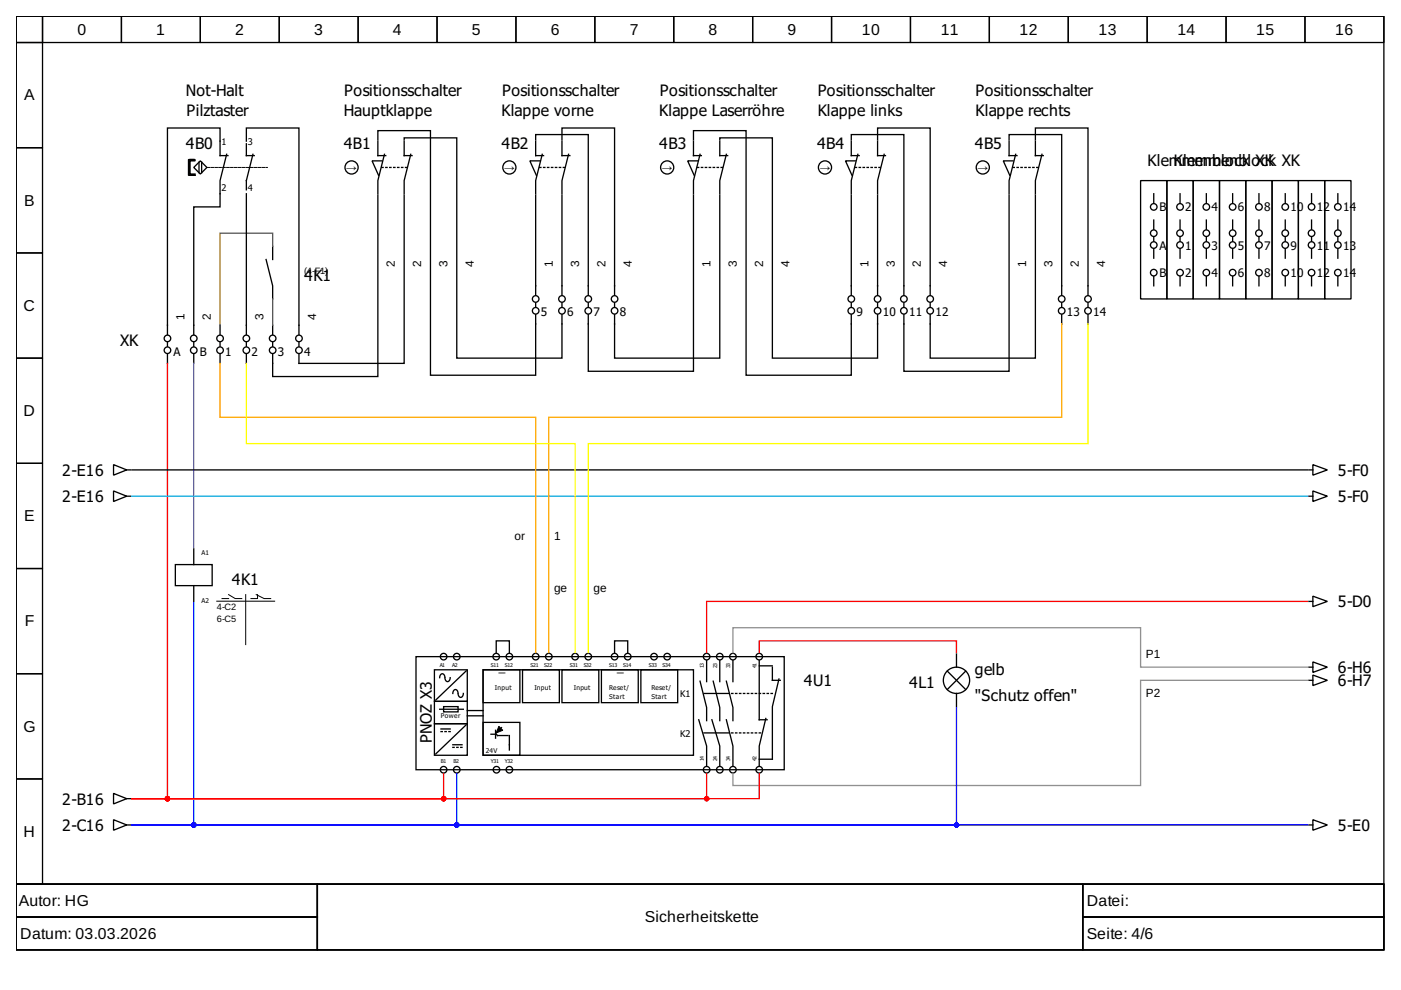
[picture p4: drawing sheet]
<svg xmlns="http://www.w3.org/2000/svg" width="297mm" height="210mm" viewBox="0 0 297 210" stroke-linecap="round" stroke-linejoin="round" font-family="sans-serif">
<g fill="none" stroke="#000" stroke-width=".28">
<path d="M3.4 3.4h290v184.1h-290zM3.4 3.4h5.6v5.6h-5.6zM3.4 9h5.6v22.3h-5.6zM9 3.4h16.7v5.6h-16.7zM25.7 3.4h16.8v5.6h-16.8zM42.5 3.4h16.7v5.6h-16.7zM59.2 3.4h16.7v5.6h-16.7zM75.9 3.4h16.8v5.6h-16.8zM92.7 3.4h16.7v5.6h-16.7zM109.4 3.4h16.7v5.6h-16.7zM126.1 3.4h16.7v5.6h-16.7zM142.8 3.4h16.8v5.6h-16.8z"/>
<path d="M159.6 3.4h16.7v5.6h-16.7zM176.3 3.4h16.7v5.6h-16.7zM193 3.4h16.8v5.6h-16.8zM209.8 3.4h16.7v5.6h-16.7zM226.5 3.4h16.7v5.6h-16.7zM243.2 3.4h16.8v5.6h-16.8zM260 3.4h16.7v5.6h-16.7zM276.7 3.4h16.7v5.6h-16.7zM3.4 31.3h5.6v22.3h-5.6zM40.2 33.8h.9h-.9v3.4h1.2h-1.4v-3.4h1.4v.3h-1.2v2.8h1.2M41.1 35.5l1.4-1.4 1.4 1.4-1.4 1.4zM42.2 34.4v2.2"/>
<path d="M42.8 34.4v2.2M48.1 32.7l-1.4 5.6v5.6h-5.6v27M48.3 33h-1.6v-5.9h-11.2v43.8M52.2 29.9v-2.8h11.2v43.8M52.2 30.5v2.5h1.7M53.6 32.7l-1.4 5.6v1.9M80.1 29.9v3.1h1.7M80.1 29.6v-1.9h11.2v51.9h22.3v-12.9M81 34.1h-2.1l1.4 3.1M81.5 32.7l-1.4 5.6v2.8M85.7 29.9v3.1h1.7M85.7 29.6v-.4h11.1v46.7h22.3v-9.2"/>
<path d="M87.1 32.7l-1.4 5.6v2.8M113.6 29.6v-1.1h11.1v34M113.6 29.9v3.1h1.6M114.4 34.1h-2.1l1.4 3.1M115 32.7l-1.4 5.6v2.8M119.1 29.6v-2.5h11.2v35.4M119.1 29.9v3.1h1.7M120.5 32.7l-1.4 5.6v2.8M147 29.9v3.1h1.7M147 29.6v-1.9h11.2v51.9h22.3v-12.9M147.9 34.1h-2.1l1.4 3.1M148.4 32.7l-1.4 5.6v2.8"/>
<path d="M152.6 29.9v3.1h1.7M152.6 29.6v-.4h11.2v46.7h22.3v-9.2M154 32.7l-1.4 5.6v2.8M180.5 29.6v-1.1h11.1v34M180.5 29.9v3.1h1.7M181.3 34.1h-2l1.3 3.1M181.9 32.7l-1.4 5.6v2.8M186.1 29.6v-2.5h11.1v35.4M186.1 29.9v3.1h1.6M187.5 32.7l-1.4 5.6v2.8M213.9 29.6v-1.1h11.2v34M213.9 29.9v3.1h1.7"/>
<path d="M214.8 34.1h-2.1l1.4 3.1M215.3 32.7l-1.4 5.6v2.8M219.5 29.6v-2.5h11.2v35.4M219.5 29.9v3.1h1.7M220.9 32.7l-1.4 5.6v2.8M241.8 38.3h5.6v25.1h-5.6zM247.4 38.3h5.6v25.1h-5.6zM253 38.3h5.6v25.1h-5.6zM258.6 38.3h5.5v25.1h-5.5zM264.1 38.3h5.6v25.1h-5.6zM269.7 38.3h5.6v25.1h-5.6zM275.3 38.3h5.6v25.1h-5.6z"/>
<path d="M280.9 38.3h5.5v25.1h-5.5zM3.4 53.6h5.6v22.3h-5.6zM52.2 41.1v29.8M56.4 55l1.4 5.6v2.8M57.8 52.2v2.8M80.1 41.4v38.4h-22.3v-4.7M85.7 41.4v35.6h-22.3v-1.9M113.6 41.4v21.1M119.1 41.4v21.1M147 41.4v37.3h-22.3v-12M152.6 41.4v34.5h-22.3v-9.2M180.5 41.4v21.1"/>
<path d="M186.1 41.4v21.1M213.9 41.4v37.3h-22.3v-12M219.5 41.4v34.5h-22.3v-9.2M244.6 41.1v1.9M244.6 46.7v1.9M244.6 50.3v.8M244.6 52.8v1.9M244.6 58.6v2M250.2 41.1v1.9M250.2 46.7v1.9M250.2 50.3v.8M250.2 52.8v1.9"/>
<path d="M250.2 58.6v2M255.8 41.1v1.9M255.8 46.7v1.9M255.8 50.3v.8M255.8 52.8v1.9M255.8 58.6v2M261.3 41.1v1.9M261.3 46.7v1.9M261.3 50.3v.8M261.3 52.8v1.9M261.3 58.6v2M266.9 41.1v1.9"/>
<path d="M266.9 46.7v1.9M266.9 50.3v.8M266.9 52.8v1.9M266.9 58.6v2M272.5 41.1v1.9M272.5 46.7v1.9M272.5 50.3v.8M272.5 52.8v1.9M272.5 58.6v2M278.1 41.1v1.9M278.1 46.7v1.9M278.1 50.3v.8"/>
<path d="M278.1 52.8v1.9M278.1 58.6v2M283.7 41.1v1.9M283.7 46.7v1.9M283.7 50.3v.8M283.7 52.8v1.9M283.7 58.6v2M3.4 75.9h5.6v22.3h-5.6zM35.5 72.6v.8M35.5 75.1v1.9M41.1 72.6v.8M41.1 75.1v1.9"/>
<path d="M46.7 69v1.9M46.7 72.6v.8M46.7 75.1v1.9M52.2 72.6v.8M52.2 75.1v1.9M57.8 69v1.9M57.8 72.6v.8M63.4 72.6v.8M113.6 64.2v.9M119.1 64.2v.9M124.7 64.2v.9M130.3 64.2v.9"/>
<path d="M180.5 64.2v.9M186.1 64.2v.9M191.6 64.2v.9M197.2 64.2v.9M225.1 64.2v.9M225.1 66.7v2M230.7 64.2v.9M230.7 66.7v2M3.4 98.2h5.6v22.3h-5.6zM24.1 98.5l2.8 1.1-2.8 1.1zM26.9 99.6h.8M28 99.6h249.2"/>
<path d="M277.5 99.6h.9M278.4 98.5l3 1.1-3 1.1zM24.1 104.1l2.8 1.1-2.8 1.1zM26.9 105.2h.8M37.2 119.7h7.8v4.5h-7.8zM41.1 116.4v3.3M277.5 105.2h.9M278.4 104.1l3 1.1-3 1.1zM3.4 120.5h5.6v22.3h-5.6zM41.1 124.2v3.3M88.2 139.2h78.1v24h-78.1zM105.2 138.4v-2.5h2.8v2.5"/>
<path d="M130.3 138.4v-2.5h2.8v2.5M202.8 138.7v2.8M277.5 127.5h.9M278.4 126.4l3 1.1-3 1.1zM3.4 142.8h5.6v22.4h-5.6zM92.1 142h7v6.7h-7zM92.1 153.4h7v6.7h-7zM92.1 148.7h7v4.7h-7zM93.2 150.4h5M93.5 154.6h1.9M94.1 149.8h3v1.1h-3zM94.3 143.6a.59 .59 0 0 0-.6-.8 .59 .59 0 0 0-.5 .9"/>
<path d="M95.4 143.7a.65 .65 0 0 1-.7 .8l-.4-.7M96 157.9h2M97.1 147a.59 .59 0 0 0-.6-.8 .59 .59 0 0 0-.5 .8M98.2 147a.65 .65 0 0 1-.7 .8l-.4-.7M98.8 142.3l-6.4 6.1M98.8 153.7l-6.4 6.2M99.1 151.8h3.3M99.1 150.7h3.3M102.4 142h7.8v7h-7.8zM102.4 153.2h7.8v6.9h-7.8zM102.4 142h44.6v18.1h-44.6zM104.1 155.7h.8"/>
<path d="M105.1 154.8v1.7M105.2 155.7l.3 .3h2.2M105.5 155.1l-.3 .3M106.3 154.3l-.3 .3M108 156v3M110.8 142h7.8v7h-7.8zM119.1 142h7.9v7h-7.9zM127.5 142h7.8v7h-7.8zM135.9 142h7.8v7h-7.8zM148.1 152.6l1.7 5.6v4.2M148.4 144.4l1.4 5.6v2.8M149.3 155.4h5.3"/>
<path d="M149.3 147h5.3M149.8 140.1v4.4M150.9 152.6l1.7 5.6v4.2M151.2 144.4l1.4 5.6v2.8M152.6 140.1v4.4M154 152.6l1.4 5.6v4.2M154 144.4l1.4 5.6v2.8M155.4 140.1v4.4M161 140.1v12.5h1.6M161 141.2h2.7M162.4 152.3l-1.4 5.9v4.2M163.8 141.5v2.7h1.6"/>
<path d="M165.2 144l-1.4 5.8v11.2h-2.8M200.8 142.3l4 3.9M202.8 147v2.8M204.8 142.3l-4 3.9M277.5 144.2h.9M277.5 141.5h.9M278.4 140.3l3 1.2-3 1.1zM278.4 143.1l3 1.1-3 1.2zM3.4 165.2h5.6v22.3h-5.6zM24.1 173.8l2.8 1.1-2.8 1.1zM24.1 168.2l2.8 1.1-2.8 1.2zM26.9 174.9h.8"/>
<path d="M26.9 169.3h.8M277.5 174.9h.9M278.4 173.8l3 1.1-3 1.1zM3.4 187.5h290v13.9h-290zM3.4 187.5h63.9v6.9h-63.9zM3.4 194.4h63.9v7h-63.9zM67.3 187.5h162.3v13.9h-162.3zM229.6 187.5h63.8v6.9h-63.8zM229.6 194.4h63.8v7h-63.8z"/>
<circle cx="74.5" cy="35.5" r="1.39"/>
<circle cx="108" cy="35.5" r="1.39"/>
<circle cx="141.5" cy="35.5" r="1.39"/>
<circle cx="174.9" cy="35.5" r="1.39"/>
<circle cx="208.4" cy="35.5" r="1.39"/>
<circle cx="244.6" cy="49.4" r=".7"/>
<circle cx="244.6" cy="43.9" r=".7"/>
<circle cx="244.6" cy="52" r=".7"/>
<circle cx="244.6" cy="57.8" r=".7"/>
<circle cx="250.2" cy="49.4" r=".7"/>
<circle cx="250.2" cy="43.9" r=".7"/>
<circle cx="250.2" cy="52" r=".7"/>
<circle cx="250.2" cy="57.8" r=".7"/>
<circle cx="255.8" cy="43.9" r=".7"/>
<circle cx="255.8" cy="49.4" r=".7"/>
<circle cx="255.8" cy="52" r=".7"/>
<circle cx="255.8" cy="57.8" r=".7"/>
<circle cx="261.3" cy="43.9" r=".7"/>
<circle cx="261.3" cy="49.4" r=".7"/>
<circle cx="261.3" cy="52" r=".7"/>
<circle cx="261.3" cy="57.8" r=".7"/>
<circle cx="266.9" cy="43.9" r=".7"/>
<circle cx="266.9" cy="49.4" r=".7"/>
<circle cx="266.9" cy="52" r=".7"/>
<circle cx="266.9" cy="57.8" r=".7"/>
<circle cx="272.5" cy="43.9" r=".7"/>
<circle cx="272.5" cy="49.4" r=".7"/>
<circle cx="272.5" cy="52" r=".7"/>
<circle cx="272.5" cy="57.8" r=".7"/>
<circle cx="278.1" cy="49.4" r=".7"/>
<circle cx="278.1" cy="43.9" r=".7"/>
<circle cx="278.1" cy="52" r=".7"/>
<circle cx="278.1" cy="57.8" r=".7"/>
<circle cx="283.7" cy="43.9" r=".7"/>
<circle cx="283.7" cy="49.4" r=".7"/>
<circle cx="283.7" cy="52" r=".7"/>
<circle cx="283.7" cy="57.8" r=".7"/>
<circle cx="35.5" cy="71.7" r=".7"/>
<circle cx="35.5" cy="74.3" r=".7"/>
<circle cx="41.1" cy="71.7" r=".7"/>
<circle cx="41.1" cy="74.3" r=".7"/>
<circle cx="46.7" cy="71.7" r=".7"/>
<circle cx="46.7" cy="74.3" r=".7"/>
<circle cx="52.2" cy="71.7" r=".7"/>
<circle cx="52.2" cy="74.3" r=".7"/>
<circle cx="57.8" cy="71.7" r=".7"/>
<circle cx="57.8" cy="74.3" r=".7"/>
<circle cx="63.4" cy="71.7" r=".7"/>
<circle cx="63.4" cy="74.3" r=".7"/>
<circle cx="113.6" cy="63.4" r=".7"/>
<circle cx="113.6" cy="65.9" r=".7"/>
<circle cx="119.1" cy="63.4" r=".7"/>
<circle cx="119.1" cy="65.9" r=".7"/>
<circle cx="124.7" cy="63.4" r=".7"/>
<circle cx="124.7" cy="65.9" r=".7"/>
<circle cx="130.3" cy="63.4" r=".7"/>
<circle cx="130.3" cy="65.9" r=".7"/>
<circle cx="180.5" cy="63.4" r=".7"/>
<circle cx="180.5" cy="65.9" r=".7"/>
<circle cx="186.1" cy="63.4" r=".7"/>
<circle cx="186.1" cy="65.9" r=".7"/>
<circle cx="191.6" cy="63.4" r=".7"/>
<circle cx="191.6" cy="65.9" r=".7"/>
<circle cx="197.2" cy="63.4" r=".7"/>
<circle cx="197.2" cy="65.9" r=".7"/>
<circle cx="225.1" cy="63.4" r=".7"/>
<circle cx="225.1" cy="65.9" r=".7"/>
<circle cx="230.7" cy="63.4" r=".7"/>
<circle cx="230.7" cy="65.9" r=".7"/>
<circle cx="94.1" cy="139.2" r=".7"/>
<circle cx="96.8" cy="139.2" r=".7"/>
<circle cx="105.2" cy="139.2" r=".7"/>
<circle cx="108" cy="139.2" r=".7"/>
<circle cx="113.6" cy="139.2" r=".7"/>
<circle cx="116.4" cy="139.2" r=".7"/>
<circle cx="121.9" cy="139.2" r=".7"/>
<circle cx="124.7" cy="139.2" r=".7"/>
<circle cx="130.3" cy="139.2" r=".7"/>
<circle cx="133.1" cy="139.2" r=".7"/>
<circle cx="138.7" cy="139.2" r=".7"/>
<circle cx="141.5" cy="139.2" r=".7"/>
<circle cx="149.8" cy="139.2" r=".7"/>
<circle cx="152.6" cy="139.2" r=".7"/>
<circle cx="155.4" cy="139.2" r=".7"/>
<circle cx="161" cy="139.2" r=".7"/>
<circle cx="202.8" cy="144.2" r="2.79"/>
<circle cx="94.1" cy="163.2" r=".7"/>
<circle cx="96.8" cy="163.2" r=".7"/>
<circle cx="105.3" cy="163.2" r=".7"/>
<circle cx="108" cy="163.2" r=".7"/>
<circle cx="149.8" cy="163.2" r=".7"/>
<circle cx="152.6" cy="163.2" r=".7"/>
<circle cx="155.4" cy="163.2" r=".7"/>
<circle cx="161" cy="163.2" r=".7"/>
</g>
<path d="M46 127.5h12.2M47.1 126.9h1.4M48.5 126.1l1.4 .8h1.4M52.1 126.1v10.6M54.3 126.1l1.7 .8h1.4M54.6 126.1v.8h-1.4" fill="none" stroke="#000" stroke-width=".21"/>
<path d="M43.9 35.5h12.8" fill="none" stroke="#000" stroke-width=".21" stroke-dasharray=".6 .3"/>
<path d="M81 35.5h5.2M114.4 35.5h5.3M147.9 35.5h5.3M181.3 35.5h5.3M214.8 35.5h5.3M93.5 155.1h1.9M96 158.5h2M155.1 155.4h6.7M155.1 147h8.9" fill="none" stroke="#000" stroke-width=".28" stroke-dasharray=".3 .6"/>
<path d="M105.8 154l.8 .8-1.4 .6z" fill="#000" stroke="#000" stroke-width=".21"/>
<path d="M57.8 52.2v-2.8h-11.1v19.6M57.8 63.4v5.6" fill="none" stroke="#5a0" stroke-width=".28"/>
<path d="M35.5 77v92.3h-7.5M161 138.4v-2.5h41.8v2.5M277.2 127.5h-127.4v10.9M94.1 164v5.3h-66.1M149.8 164v5.3h-121.8M161 164v5.3h-133" fill="none" stroke="#f00" stroke-width=".28"/>
<g fill="#f00" stroke="#f00" stroke-width=".28">
<circle cx="35.5" cy="169.3" r=".42"/>
<circle cx="94.1" cy="169.3" r=".42"/>
<circle cx="149.8" cy="169.3" r=".42"/>
</g>
<path d="M41.1 127.8v47.1h-13.1M202.8 150.1v24.8h-174.8M28 174.9h249.2M96.8 164v10.9h-68.8" fill="none" stroke="#00f" stroke-width=".28"/>
<g fill="#00f" stroke="#00f" stroke-width=".28">
<circle cx="41.1" cy="174.9" r=".42"/>
<circle cx="96.8" cy="174.9" r=".42"/>
<circle cx="202.8" cy="174.9" r=".42"/>
</g>
<path d="M41.1 77v39.1" fill="none" stroke="#a0f" stroke-width=".28"/>
<path d="M155.4 138.4v-5.3h86.4v8.4h35.4M277.2 144.2h-35.4v22.3h-86.4v-2.5" fill="none" stroke="#909090" stroke-width=".28"/>
<path d="M28 105.2h249.2" fill="none" stroke="#0af" stroke-width=".28"/>
<path d="M46.7 77v11.5h66.9v49.9M225.1 68.7v19.8h-108.7v49.9" fill="none" stroke="#fa0" stroke-width=".28"/>
<path d="M52.2 77v17.1h69.7v44.3M230.7 68.7v25.4h-106v44.3" fill="none" stroke="#ff0" stroke-width=".28"/>
<g font-size="3.3">
<text x="16.4" y="7.3">0</text>
<text x="33.1" y="7.3">1</text>
<text x="49.9" y="7.3">2</text>
<text x="66.6" y="7.3">3</text>
<text x="83.3" y="7.3">4</text>
<text x="100" y="7.3">5</text>
<text x="116.8" y="7.3">6</text>
<text x="133.5" y="7.3">7</text>
<text x="150.2" y="7.3">8</text>
<text x="167" y="7.3">9</text>
<text x="182.7" y="7.3">10</text>
<text x="199.4" y="7.3">11</text>
<text x="216.2" y="7.3">12</text>
<text x="232.9" y="7.3">13</text>
<text x="249.6" y="7.3">14</text>
<text x="266.4" y="7.3">15</text>
<text x="283.1" y="7.3">16</text>
<text x="5.1" y="21.3">A</text>
<text x="39.4" y="20.4">Not-Halt</text>
<text x="73" y="20.4">Positionsschalter</text>
<text x="106.5" y="20.4">Positionsschalter</text>
<text x="139.9" y="20.4">Positionsschalter</text>
<text x="173.4" y="20.4">Positionsschalter</text>
<text x="206.8" y="20.4">Positionsschalter</text>
<text x="39.5" y="24.6">Pilztaster</text>
<text x="72.9" y="24.6">Hauptklappe</text>
<text x="106.3" y="24.6">Klappe vorne</text>
<text x="139.8" y="24.6">Klappe Laserröhre</text>
<text x="173.4" y="24.6">Klappe links</text>
<text x="206.8" y="24.6">Klappe rechts</text>
<text x="39.4" y="31.6">4B0</text>
<text x="72.9" y="31.6">4B1</text>
<text x="106.3" y="31.6">4B2</text>
<text x="139.8" y="31.6">4B3</text>
<text x="173.2" y="31.6">4B4</text>
<text x="206.7" y="31.6">4B5</text>
<text x="243.3" y="35.1">Klemmenblock</text>
<text x="248.9" y="35.1">KlemmenbloXcKk XK</text>
<text x="5.1" y="43.6">B</text>
<text x="64.5" y="59.5">4K1</text>
<text x="5" y="65.9">C</text>
<text x="25.5" y="73.4">XK</text>
<text x="5" y="88.2">D</text>
<text x="13.2" y="100.9">2-E16</text>
<text x="283.7" y="100.9">5-F0</text>
<text x="13.2" y="106.5">2-E16</text>
<text x="283.7" y="106.5">5-F0</text>
<text x="5.1" y="110.5">E</text>
<text x="49.2" y="124.1">4K1</text>
<text x="283.7" y="128.8">5-D0</text>
<text x="5.3" y="132.8">F</text>
<text x="206.7" y="143.1">gelb</text>
<text x="283.7" y="142.7">6-H6</text>
<text x="170.5" y="145.5">4U1</text>
<text x="192.8" y="145.9">4L1</text>
<text x="206.7" y="148.7">&quot;Schutz offen&quot;</text>
<text x="283.7" y="145.5">6-H7</text>
<text x="5" y="155.1">G</text>
<text x="91.5" y="157.6" transform="rotate(-90 91.5 157.6)">PNOZ X3</text>
<text x="13.2" y="170.6">2-B16</text>
<text x="5" y="177.4">H</text>
<text x="13.2" y="176.2">2-C16</text>
<text x="283.7" y="176.2">5-E0</text>
<text x="4" y="192.1">Autor: HG</text>
<text x="136.7" y="195.5">Sicherheitskette</text>
<text x="230.4" y="192.1">Datei:</text>
<text x="4.3" y="199">Datum: 03.03.2026</text>
<text x="230.4" y="199">Seite: 4/6</text>
</g>
<g font-size="2.5">
<text x="245.9" y="44.7">B</text>
<text x="251.3" y="44.7">2</text>
<text x="256.9" y="44.7">4</text>
<text x="262.5" y="44.7">6</text>
<text x="268" y="44.7">8</text>
<text x="273.6" y="44.7">10</text>
<text x="279.2" y="44.7">12</text>
<text x="284.8" y="44.7">14</text>
<text x="245.9" y="53.1">A</text>
<text x="251.3" y="53.1">1</text>
<text x="256.9" y="53.1">3</text>
<text x="262.5" y="53.1">5</text>
<text x="268" y="53.1">7</text>
<text x="273.6" y="53.1">9</text>
<text x="279.2" y="53.1">11</text>
<text x="284.8" y="53.1">13</text>
<text x="83.7" y="56.7" transform="rotate(-90 83.7 56.7)">2</text>
<text x="89.3" y="56.7" transform="rotate(-90 89.3 56.7)">2</text>
<text x="94.9" y="56.7" transform="rotate(-90 94.9 56.7)">3</text>
<text x="100.5" y="56.7" transform="rotate(-90 100.5 56.7)">4</text>
<text x="117.2" y="56.7" transform="rotate(-90 117.2 56.7)">1</text>
<text x="122.8" y="56.7" transform="rotate(-90 122.8 56.7)">3</text>
<text x="128.3" y="56.7" transform="rotate(-90 128.3 56.7)">2</text>
<text x="133.9" y="56.7" transform="rotate(-90 133.9 56.7)">4</text>
<text x="150.7" y="56.7" transform="rotate(-90 150.7 56.7)">1</text>
<text x="156.2" y="56.7" transform="rotate(-90 156.2 56.7)">3</text>
<text x="161.8" y="56.7" transform="rotate(-90 161.8 56.7)">2</text>
<text x="167.4" y="56.7" transform="rotate(-90 167.4 56.7)">4</text>
<text x="184.1" y="56.7" transform="rotate(-90 184.1 56.7)">1</text>
<text x="189.7" y="56.7" transform="rotate(-90 189.7 56.7)">3</text>
<text x="195.3" y="56.7" transform="rotate(-90 195.3 56.7)">2</text>
<text x="200.8" y="56.7" transform="rotate(-90 200.8 56.7)">4</text>
<text x="217.6" y="56.7" transform="rotate(-90 217.6 56.7)">1</text>
<text x="223.1" y="56.7" transform="rotate(-90 223.1 56.7)">3</text>
<text x="228.7" y="56.7" transform="rotate(-90 228.7 56.7)">2</text>
<text x="234.3" y="56.7" transform="rotate(-90 234.3 56.7)">4</text>
<text x="245.9" y="58.6">B</text>
<text x="251.3" y="58.6">2</text>
<text x="256.9" y="58.6">4</text>
<text x="262.5" y="58.6">6</text>
<text x="268" y="58.6">8</text>
<text x="273.6" y="58.6">10</text>
<text x="279.2" y="58.6">12</text>
<text x="284.8" y="58.6">14</text>
<text x="39.1" y="67.8" transform="rotate(-90 39.1 67.8)">1</text>
<text x="44.7" y="67.8" transform="rotate(-90 44.7 67.8)">2</text>
<text x="55.9" y="67.8" transform="rotate(-90 55.9 67.8)">3</text>
<text x="67" y="67.8" transform="rotate(-90 67 67.8)">4</text>
<text x="114.7" y="67">5</text>
<text x="120.3" y="67">6</text>
<text x="125.8" y="67">7</text>
<text x="131.4" y="67">8</text>
<text x="181.6" y="67">9</text>
<text x="187.2" y="67">10</text>
<text x="192.8" y="67">11</text>
<text x="198.3" y="67">12</text>
<text x="226.2" y="67">13</text>
<text x="231.8" y="67">14</text>
<text x="36.8" y="75.4">A</text>
<text x="42.3" y="75.4">B</text>
<text x="47.8" y="75.4">1</text>
<text x="53.3" y="75.4">2</text>
<text x="58.9" y="75.4">3</text>
<text x="64.5" y="75.4">4</text>
<text x="109.1" y="114.4">or</text>
<text x="117.5" y="114.4">1</text>
<text x="117.5" y="125.6">ge</text>
<text x="125.8" y="125.6">ge</text>
<text x="105.8" y="142.3">_</text>
<text x="130.9" y="142.3">_</text>
<text x="242.9" y="139.5">P1</text>
<text x="242.9" y="147.9">P2</text>
</g>
<g font-size="2.2">
<text x="73.4" y="36.3">→</text>
<text x="106.9" y="36.3">→</text>
<text x="140.3" y="36.3">→</text>
<text x="173.8" y="36.3">→</text>
<text x="207.3" y="36.3">→</text>
</g>
<g font-size="2">
<text x="46.9" y="30.8">1</text>
<text x="52.5" y="30.8">3</text>
<text x="46.9" y="40.5">2</text>
<text x="52.5" y="40.5">4</text>
<text x="64.5" y="58.1">(4-F1)</text>
<text x="46" y="129.4">4-C2</text>
<text x="46" y="131.9">6-C5</text>
<text x="144.2" y="147.9">K1</text>
<text x="144.2" y="156.2">K2</text>
</g>
<g font-size="1.4">
<text x="42.8" y="117.7">A1</text>
<text x="42.8" y="127.7">A2</text>
<text x="104.9" y="146.2">Input</text>
<text x="113.3" y="146.2">Input</text>
<text x="121.7" y="146.2">Input</text>
<text x="129.2" y="146.2">Reset/</text>
<text x="129.2" y="148.1">Start</text>
<text x="138.1" y="146.2">Reset/</text>
<text x="138.1" y="148.1">Start</text>
<text x="93.5" y="152.3">Power</text>
<text x="103" y="159.6">24V</text>
</g>
<g font-size="1.1">
<text x="93.2" y="141.5">A1</text>
<text x="95.9" y="141.5">A2</text>
<text x="104.1" y="141.5">S11</text>
<text x="107" y="141.5">S12</text>
<text x="112.5" y="141.5">S21</text>
<text x="115.4" y="141.5">S22</text>
<text x="120.8" y="141.5">S31</text>
<text x="123.7" y="141.5">S32</text>
<text x="129.2" y="141.5">S13</text>
<text x="132.1" y="141.5">S14</text>
<text x="137.6" y="141.5">S33</text>
<text x="140.5" y="141.5">S34</text>
<text x="149.3" y="141.7" transform="rotate(-90 149.3 141.7)">13</text>
<text x="152" y="141.7" transform="rotate(-90 152 141.7)">23</text>
<text x="154.8" y="141.7" transform="rotate(-90 154.8 141.7)">33</text>
<text x="160.4" y="141.7" transform="rotate(-90 160.4 141.7)">41</text>
<text x="93.5" y="161.8">B1</text>
<text x="96.1" y="161.8">B2</text>
<text x="104.1" y="161.8">Y31</text>
<text x="107" y="161.8">Y32</text>
<text x="149.3" y="161.4" transform="rotate(-90 149.3 161.4)">14</text>
<text x="152" y="161.4" transform="rotate(-90 152 161.4)">24</text>
<text x="154.8" y="161.4" transform="rotate(-90 154.8 161.4)">34</text>
<text x="160.4" y="161.4" transform="rotate(-90 160.4 161.4)">42</text>
</g>
</svg>
